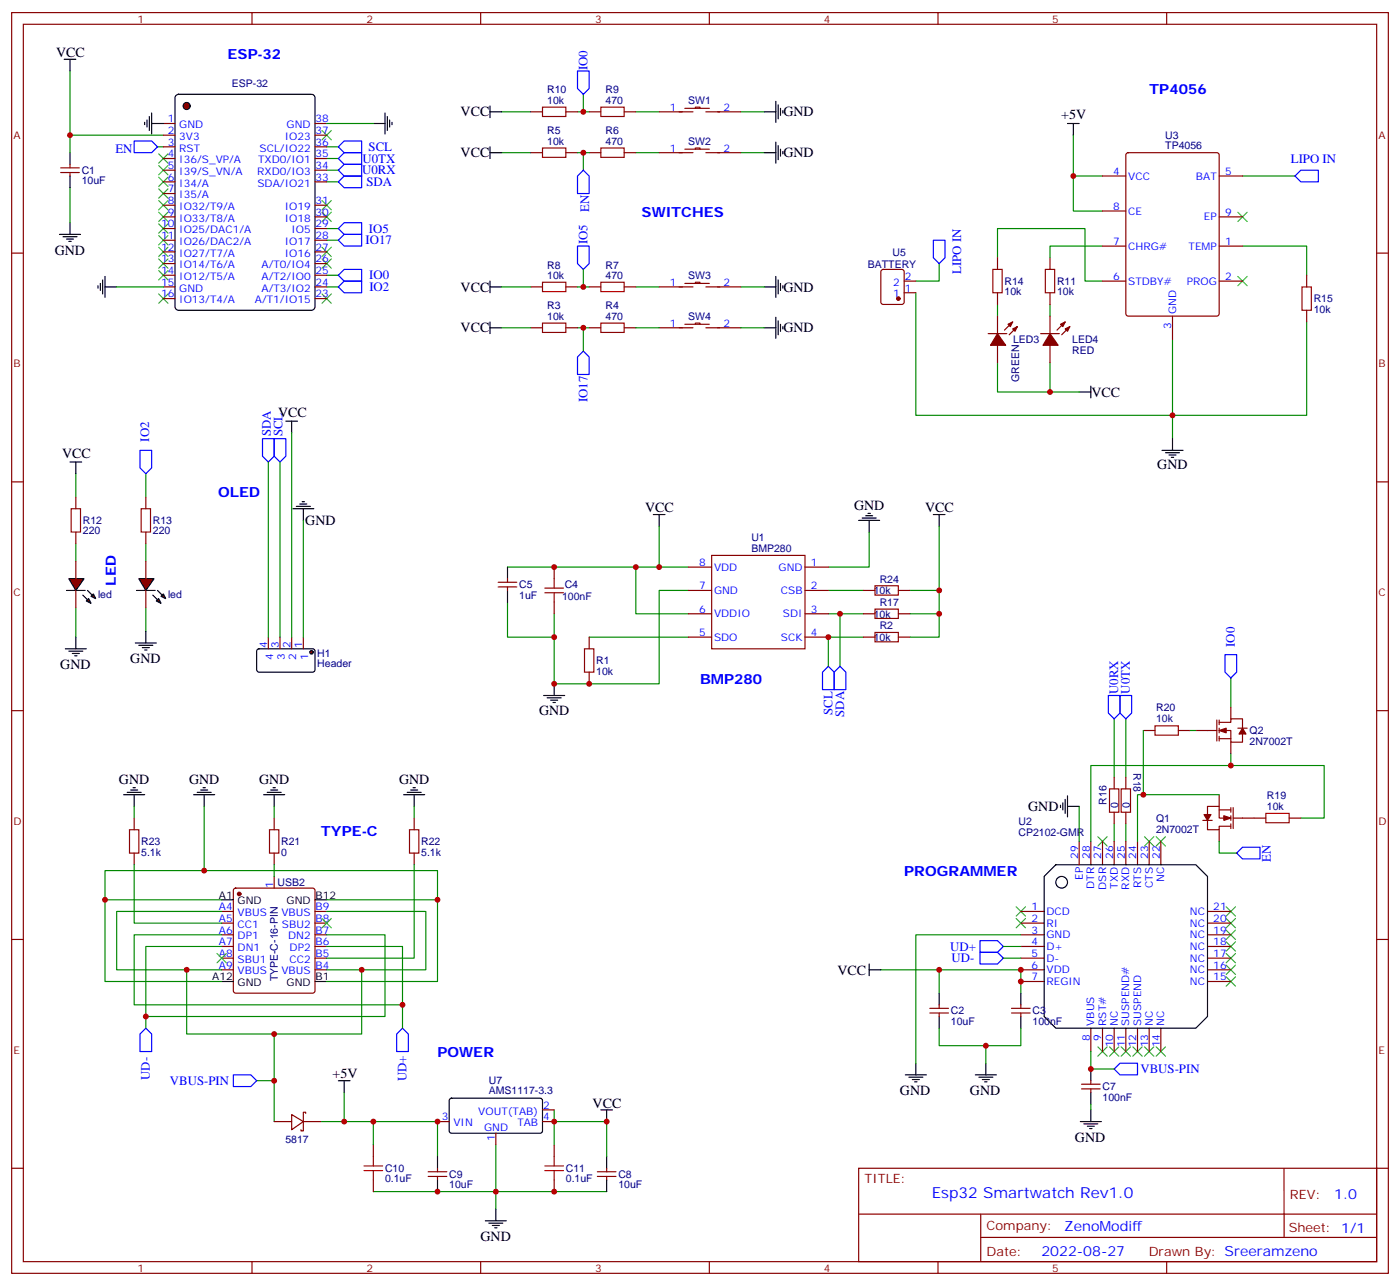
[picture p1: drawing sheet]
<svg xmlns="http://www.w3.org/2000/svg" width="423mm" height="388mm" viewBox="0 0 423 388" stroke-linecap="round" stroke-linejoin="round" font-family="sans-serif">
<g fill="none" stroke="#870000" stroke-width=".35">
<path d="M3.5 3.8h416.3v381h-416.3zM7.1 7.3h409.2v374h-409.2zM76.2 3.8v3.5M145.3 3.8v3.5M214.5 3.8v3.5M283.6 3.8v3.5M352.8 3.8v3.5M18.3 52.1h5.7M18.3 50.7h5.7M21.2 49.7v1M21.2 52.1v1.1M3.5 76.5h3.6"/>
<path d="M416.3 76.5h3.5M3.5 145.6h3.6M416.3 145.6h3.5M3.5 214.8h3.6M416.3 214.8h3.5M3.5 283.9h3.6M416.3 283.9h3.5M3.5 353.1h3.6M259.6 353.1h156.7v28.2h-156.7zM388.3 353.1v20.9M416.3 353.1h3.5M259.7 366.9h156.4"/>
<path d="M296.6 374h119.5M296.6 366.9v14.1M76.2 381.3v3.5M145.3 381.3v3.5M214.5 381.3v3.5M283.6 381.3v3.5M352.8 381.3v3.5"/>
</g>
<g fill="none" stroke="#008700" stroke-width=".35">
<path d="M21.2 21.4v19.5h28.2M21.2 40.9v5.2M21.2 56.7v10.6M47.6 44.4h1.8M98.8 44.4h3.5M98.8 55h3.5M98.8 51.4h3.5M98.8 47.9h3.5M98.8 69.1h3.5M98.8 72.6h3.5M98.8 86.7h3.5M98.8 83.2h3.5"/>
<path d="M22.9 143.2v7M22.9 164.3v5.3M22.9 183.7v8.8"/>
</g>
<g fill="none" stroke="#3c3" stroke-width=".35">
<path d="M97.4 39.4l2.8 2.9M100.2 39.4l-2.8 2.9M48 57.1l2.8 2.8M48 53.6l2.8 2.8M48 50l2.8 2.8M48 46.5l2.8 2.8M50.8 57.1l-2.8 2.8M50.8 53.6l-2.8 2.8M50.8 50l-2.8 2.8M50.8 46.5l-2.8 2.8M48 78.2l2.8 2.9M48 74.7l2.8 2.8"/>
<path d="M48 71.2l2.8 2.8M48 67.7l2.8 2.8M48 64.1l2.8 2.9M48 60.6l2.8 2.8M50.8 78.2l-2.8 2.9M50.8 74.7l-2.8 2.8M50.8 71.2l-2.8 2.8M50.8 67.7l-2.8 2.8M50.8 64.1l-2.8 2.9M50.8 60.6l-2.8 2.8M97.4 78.2l2.8 2.9M97.4 74.7l2.8 2.8"/>
<path d="M97.4 64.1l2.8 2.9M97.4 60.6l2.8 2.8M100.2 78.2l-2.8 2.9M100.2 74.7l-2.8 2.8M100.2 64.1l-2.8 2.9M100.2 60.6l-2.8 2.8M48 88.8l2.8 2.9M48 81.8l2.8 2.8M50.8 88.8l-2.8 2.9M50.8 81.8l-2.8 2.8M97.4 88.8l2.8 2.9M100.2 88.8l-2.8 2.9"/>
</g>
<g fill="none" stroke="#000" stroke-width=".35">
<path d="M21.2 46.1v3.6M21.2 53.2v3.5M18 70.8h6.3M19 71.5h4.3M20.1 72.2h2.1M20.8 73h.7M21.2 67.3v3.5M21.2 139.6h3.5M22.9 139.6v3.6M19.8 196.1h6.3M20.8 196.8h4.2M21.9 197.5h2.1"/>
<path d="M22.6 198.2h.7M22.9 192.5v3.6"/>
</g>
<g fill="#870000" stroke="#000" stroke-width=".35">
<path d="M20.8 174.9h4.6l-2.5 3.5z"/>
<path d="M20.1 178.4h5.7z"/>
<path d="M26.5 178.4l1.4 1.4z"/>
<path d="M25 179.8l1.5 1.5z"/>
<path d="M27.5 180.2l.7-.7 .7 1.4z"/>
<path d="M26.1 181.6l.7-.7 .7 1.4z"/>
</g>
<path d="M22.9 150.2v3.5M22.9 160.8v3.5M22.9 169.6v5.3M22.9 178.4v5.3" fill="none" stroke="#870000" stroke-width=".35"/>
<path d="M21.5 153.7h2.8v7.1h-2.8z" fill="none" stroke="#a10000" stroke-width=".35"/>
<path d="M44.1 143.2v7M44.1 164.3v5.3M44.1 183.7v7.1" fill="none" stroke="#008700" stroke-width=".35"/>
<path d="M42.3 136.1h3.6v5.3l-1.8 1.8-1.8-1.8z" fill="none" stroke="#00f" stroke-width=".35"/>
<path d="M40.9 194.3h6.4M42 195h4.2M43 195.7h2.2M43.7 196.4h.7M44.1 190.8v3.5" fill="none" stroke="#000" stroke-width=".35"/>
<g fill="#870000" stroke="#000" stroke-width=".35">
<path d="M42 174.9h4.6l-2.5 3.5z"/>
<path d="M41.3 178.4h5.6z"/>
<path d="M47.6 178.4l1.4 1.4z"/>
<path d="M46.2 179.8l1.4 1.5z"/>
<path d="M49.4 179.5l.7 1.4-1.4-.7z"/>
<path d="M47.3 181.6l.7-.7 .7 1.4z"/>
</g>
<path d="M44.1 150.2v3.5M44.1 160.8v3.5M44.1 169.6v5.3M44.1 178.4v5.3" fill="none" stroke="#870000" stroke-width=".35"/>
<path d="M42.7 153.7h2.8v7.1h-2.8z" fill="none" stroke="#a10000" stroke-width=".35"/>
<path d="M102.3 83.2l1.8-1.8h5.3v3.5h-5.3z" fill="none" stroke="#00f" stroke-width=".35"/>
<path d="M53.2 28.9l.8-.4h40.2l.8 .4 .2 .7v63.1l-.4 .9-.6 .2h-40.2l-.9-.5-.2-.6v-63.1z" fill="none" stroke="#000" stroke-width=".35"/>
<circle cx="56.4" cy="32" r="1.06" fill="#870000" stroke="#000" stroke-width=".35"/>
<g fill="none" stroke="#870000" stroke-width=".35">
<path d="M49.4 37.3h3.5M95.2 37.3h3.6M160.5 33.8h3.5M171.1 33.8h3.5M178.2 33.8h3.5M188.7 33.8h3.6M199.3 33.8h10.2M207.1 32.7h7.4M210.3 32.7v-.3h1.4v.3M213.4 33.8h10.6M49.4 40.9h3.5M49.4 44.4h3.5"/>
<path d="M49.4 47.9h3.5M49.4 51.4h3.5M49.4 55h3.5M49.4 58.5h3.5M95.2 40.9h3.6M95.2 44.4h3.6M95.2 47.9h3.6M95.2 51.4h3.6M95.2 55h3.6M160.5 46.1h3.5M171.1 46.1h3.5M178.2 46.1h3.5"/>
<path d="M188.7 46.1h3.6M199.3 46.1h10.2M207.1 45.1h7.4M210.3 45.1v-.4h1.4v.4M213.4 46.1h10.6M49.4 62h3.5M49.4 65.5h3.5M49.4 69.1h3.5M49.4 72.6h3.5M49.4 76.1h3.5M49.4 79.7h3.5M95.2 62h3.6"/>
<path d="M95.2 65.5h3.6M95.2 69.1h3.6M95.2 72.6h3.6M95.2 76.1h3.6M95.2 79.7h3.6M49.4 83.2h3.5M49.4 86.7h3.5M49.4 90.2h3.5M95.2 83.2h3.6M95.2 86.7h3.6M95.2 90.2h3.6M160.5 86.7h3.5"/>
<path d="M160.5 99.1h3.5M171.1 86.7h3.5M171.1 99.1h3.5M178.2 86.7h3.5M178.2 99.1h3.5M188.7 86.7h3.6M188.7 99.1h3.6M199.3 86.7h10.2M199.3 99.1h10.2M207.1 85.7h7.4M207.1 98h7.4M210.3 85.7v-.4h1.4v.4"/>
<path d="M210.3 98v-.4h1.4v.4M213.4 86.7h10.6M213.4 99.1h10.6"/>
</g>
<path d="M174.6 21.4h3.6v5.3l-1.8 1.8-1.8-1.8zM40.6 42.6h5.3l1.7 1.8-1.7 1.7h-5.3zM102.3 51.4l1.8-1.7h5.3v3.5h-5.3zM102.3 47.9l1.8-1.8h5.3v3.6h-5.3zM102.3 44.4l1.8-1.8h5.3v3.5h-5.3zM104.1 53.2h5.3v3.5h-5.3l-1.8-1.7zM176.4 51.4l1.8 1.8v5.3h-3.6v-5.3zM102.3 72.6l1.8-1.8h5.3v3.6h-5.3zM104.1 67.3h5.3v3.5h-5.3l-1.8-1.7zM174.6 74.4h3.6v5.3l-1.8 1.7-1.8-1.7zM102.3 86.7l1.8-1.8h5.3v3.6h-5.3zM176.4 106.1l1.8 1.8v5.3h-3.6v-5.3z" fill="none" stroke="#00f" stroke-width=".35"/>
<g fill="none" stroke="#000" stroke-width=".35">
<path d="M19.4 17.9h3.5M21.2 17.9v3.5M43.7 37v.7M44.4 36.3v2.1M45.2 35.2v4.2M45.9 37.3h3.5M45.9 34.1v6.4M112.9 37.3h3.5M116.4 34.1v6.4M117.1 35.2v4.2M117.8 36.3v2.1M118.5 37v.7"/>
<path d="M148.2 32v3.6M148.2 33.8h3.5M231.1 33.8h3.5M234.6 30.6v6.4M235.3 31.7v4.2M236 32.7v2.2M236.7 33.4v.7M148.2 44.4v3.5M148.2 46.1h3.5M231.1 46.1h3.5M234.6 43v6.3M235.3 44v4.3"/>
<path d="M236 45.1v2.1M236.7 45.8v.7M29.6 86.4v.7M30.3 85.7v2.1M31 84.6v4.2M31.7 86.7h3.6M31.7 83.5v6.4M148.2 86.7h3.5M148.2 84.9v3.6M148.2 97.3v3.5M148.2 99.1h3.5M231.1 86.7h3.5"/>
<path d="M231.1 99.1h3.5M234.6 83.5v6.4M234.6 95.9v6.3M235.3 84.6v4.2M235.3 96.9v4.3M236 85.7v2.1M236 98v2.1M236.7 86.4v.7M236.7 98.7v.7M77.8 196.3l.5-.2h16.5l.4 .7v5.9l-.7 .4h-16.5l-.4-.7v-5.6z"/>
</g>
<g fill="none" stroke="#008700" stroke-width=".35">
<path d="M98.8 37.3h14.1M151.7 33.8h8.8M174.6 33.8h3.6M176.4 28.5v5.3M192.3 33.8h7M224 33.8h7.1M151.7 46.1h8.8M174.6 46.1h3.6M176.4 46.1v5.3M192.3 46.1h7M224 46.1h7.1M35.3 86.7h14.1"/>
<path d="M151.7 86.7h8.8M151.7 99.1h8.8M174.6 86.7h3.6M174.6 99.1h3.6M176.4 81.4v5.3M176.4 99.1v7M192.3 86.7h7M192.3 99.1h7M224 86.7h7.1M224 99.1h7.1"/>
</g>
<path d="M164 32.4h7.1v2.8h-7.1zM181.7 32.4h7v2.8h-7zM164 44.7h7.1v2.9h-7.1zM181.7 44.7h7v2.9h-7zM164 85.3h7.1v2.8h-7.1zM164 97.6h7.1v2.9h-7.1zM181.7 85.3h7v2.8h-7zM181.7 97.6h7v2.9h-7z" fill="none" stroke="#a10000" stroke-width=".35"/>
<circle cx="94.2" cy="197.1" r=".53" fill="#870000" stroke="#000" stroke-width=".35"/>
<g fill="none" stroke="#870000" stroke-width=".35">
<path d="M333.4 53.2h7M340.7 46.3l.4-.2h26.8l.7 .5 .1 48.2-.5 .7h-27.1l-.6-.4-.1-48.3zM368.7 53.2h7M301.6 77.9v3.5M317.5 77.9v3.5M333.4 74.4h7M333.4 63.8h7M368.7 74.4h7M368.7 65.5h7M266.6 81.6l.5-.2h5.6l.6 .5 .1 9.4-.5 .6-5.8 .1-.7-.5-.1-9.4zM273.4 88.5h3.5M273.4 84.9h3.5"/>
<path d="M301.6 88.5v3.5M301.6 95.5v5.3M306.2 97.3l-2.5 2.5M307.6 98.7l-2.4 2.5M317.5 88.5v3.5M317.5 95.5v5.3M322.1 97.3l-2.5 2.5M323.5 98.7l-2.5 2.5M333.4 84.9h7M354.5 95.5v7.1M368.7 84.9h7M395.1 83.2v3.5"/>
<path d="M395.1 93.8v3.5M298.8 100.8h5.6M301.6 104.4v5.2M314.7 100.8h5.6M317.5 104.4v5.2M150.6 177.4h5.7M150.6 176h5.7M153.5 174.9v1.1M153.5 177.4v1M167.6 171.4v3.5M208.1 178.4h7.1M208.1 171.4h7.1"/>
<path d="M215.2 167.9h28.2v28.2h-28.2zM243.4 178.4h7.1M243.4 171.4h7.1M261.1 178.4h3.5M271.6 178.4h3.6M81.1 192.5v3.6M84.7 192.5v3.6M88.2 192.5v3.6M91.7 192.5v3.6M167.6 182v3.5M178.2 192.5v3.6M208.1 192.5h7.1"/>
<path d="M208.1 185.5h7.1M243.4 192.5h7.1M243.4 185.5h7.1M261.1 192.5h3.5M261.1 185.5h3.5M271.6 192.5h3.6M271.6 185.5h3.6M178.2 203.1v3.6M367.9 217.6v6.3M368.7 218.3h3.5v-1.1h3.5v2.9M368.7 217.6v1.4M372.2 213.7v3.5"/>
<path d="M336.9 234.9v3.5M340.4 234.9v3.5M345.7 220.8h3.5M356.3 220.8h3.5M361.6 220.8h6.3M368.7 220.8h3.5v3.5h3.5v-2.5M368.7 220.1v1.4M368.7 222.5v1.4M368.7 223.2h3.5M372.2 224.3v3.5M374.3 220.1h2.8M40.6 247.2v3.6"/>
<path d="M40.6 257.8v3.5M82.9 247.2v3.6M82.9 257.8v3.5M125.2 247.2v3.6M125.2 257.8v3.5M326.3 254.3v7M329.8 254.3v7M333.4 254.3v7M336.9 245.5v3.5M336.9 254.3v7M340.4 245.5v3.5M340.4 254.3v7"/>
<path d="M344 254.3v7M347.5 254.3v7M351 254.3v7M363.7 247.9h2.8M365.1 246.2v-2.5h3.6v3.5h3.5M365.1 247.9v2.9h3.6v-1.1h3.5M368.7 240.2v3.5M368.7 250.8v3.5M368.7 244.8h3.5M372.2 244.1v1.4M372.2 246.5v1.4M372.2 249v1.4"/>
<path d="M372.9 247.2h9.9M372.9 244.1v6.3M389.8 247.2h3.5M67 275.4h3.6M67 279h3.6M70.8 268.6l.5-.2h23.2l.5 .2 .2 .5v30.3l-.2 .5-.5 .2h-23.2l-.5-.2-.2-.5v-30.3zM82.9 264.9v3.5M95.2 275.4h3.6M95.2 279h3.6M308.7 275.4h7M308.7 279h7M365.1 275.4h7.1"/>
<path d="M365.1 279h7.1M67 282.5h3.6M67 286h3.6M67 289.6h3.6M67 293.1h3.6M95.2 282.5h3.6M95.2 286h3.6M95.2 289.6h3.6M95.2 293.1h3.6M308.7 282.5h7M308.7 286h7M308.7 289.6h7"/>
<path d="M308.7 293.1h7M308.7 296.6h7M365.1 282.5h7.1M365.1 286h7.1M365.1 289.6h7.1M365.1 293.1h7.1M365.1 296.6h7.1M281.2 304.7h5.6M281.2 306.1h5.6M284 303.7v1M284 306.1v1.1M305.9 304.7h5.6"/>
<path d="M305.9 306.1h5.6M308.7 303.7v1M308.7 306.1v1.1M329.8 310.7v7.1M333.4 310.7v7.1M336.9 310.7v7.1M340.4 310.7v7.1M344 310.7v7.1M347.5 310.7v7.1M351 310.7v7.1M82.9 338.9h5.3M88.2 336.8l3.5 2.1-3.5 2.5z"/>
<path d="M91.7 338.9v2.9h-.7v-.4M91.7 338.9h5.3M92.4 336.5v-.4h-.7v2.8M132.3 338.9h3.5M164 338.9h3.6M164 335.4h3.6M327 327.7h5.7M327 329.1h5.7M329.8 326.6v1.1M329.8 329.1v1M112.9 346v3.5M112.9 356.6v3.5"/>
<path d="M129.5 355.5h5.6M129.5 354.1h5.6M132.3 353.1v1M132.3 355.5v1.1M149.9 342.5v3.5M167.6 346v3.5M167.6 356.6v3.5M180.6 355.5h5.7M180.6 354.1h5.7M183.4 353.1v1M183.4 355.5v1.1"/>
</g>
<g fill="none" stroke="#000" stroke-width=".35">
<path d="M322.8 37.3h3.5M324.6 37.3v3.6M326.3 118.5h3.5M329.8 116.7v3.5M86.4 127.3h3.6M88.2 127.3v3.5M351.4 136.1h6.3M352.4 136.8h4.3M353.5 137.5h2.1M354.2 138.2h.7M354.5 132.6v3.5M88.5 153.7h6.4"/>
<path d="M89.6 153h4.2M90.7 152.3h2.1M91.4 151.6h.7M91.7 153.7v3.6M197.6 155.5h3.5M199.3 155.5v3.5M259.6 157.3h6.4M260.7 156.6h4.2M261.8 155.9h2.1M262.5 155.2h.7M262.8 157.3v3.5M282.2 155.5h3.6"/>
<path d="M284 155.5v3.5M153.5 171.4v3.5M153.5 178.4v3.6M164.4 210.2h6.3M165.5 210.9h4.2M166.5 211.6h2.1M167.2 212.3h.7M167.6 206.7v3.5M38.5 239.5h4.2M39.5 238.8h2.1M40.2 238.1h.7M59.6 239.5h4.3"/>
<path d="M60.7 238.8h2.1M61.4 238.1h.7M80.8 239.5h4.2M81.8 238.8h2.2M82.5 238.1h.8M123.1 239.5h4.3M124.2 238.8h2.1M124.9 238.1h.7M37.4 240.2h6.3M40.6 240.2v3.5M58.6 240.2h6.3M61.7 240.2v3.5"/>
<path d="M79.7 240.2h6.4M82.9 240.2v3.5M122.1 240.2h6.3M125.2 240.2v3.5M320.7 243.3v.8M321.4 242.6v2.2M322.1 241.6v4.2M322.8 243.7h3.5M322.8 240.5v6.4M67 271.9h3.6M95.2 271.9h3.6M319.3 261.3h42.3l3.5 3.6v42.3l-3.5 3.5h-42.3l-3.6-3.5v-42.3z"/>
<path d="M67 296.6h3.6M95.2 296.6h3.6M262.8 293.1h3.5M262.8 291.3v3.6M284 300.1v3.6M284 307.2v3.5M308.7 300.1v3.6M308.7 307.2v3.5M102.3 326.6h3.5M104.1 326.6v3.5M136.1 332.1l.4-.2h27.1l.4 .7v9.4l-.7 .5-27-.1-.5-.6v-9.2zM181.7 335.4h3.5"/>
<path d="M183.4 335.4v3.5M273.8 324.8h6.3M274.8 325.5h4.2M275.9 326.2h2.1M276.6 327h.7M276.9 321.3v3.5M294.9 324.8h6.4M296 325.5h4.2M297 326.2h2.2M297.7 327h.7M298.1 321.3v3.5M326.7 338.9h6.3"/>
<path d="M327.7 339.7h4.3M329.8 323.1v3.5M329.8 330.1v3.6M329.8 335.4v3.5M132.3 349.5v3.6M132.3 356.6v3.5M183.4 349.5v3.6M183.4 356.6v3.5M328.8 340.4h2.1M329.5 341.1h.7M146.8 368.9h6.3M147.8 369.6h4.2"/>
<path d="M148.9 370.3h2.1M149.6 371.1h.7M149.9 365.4v3.5"/>
<circle cx="321" cy="266.6" r="1.76"/>
</g>
<g fill="none" stroke="#008700" stroke-width=".35">
<path d="M324.6 40.9v12.3M333.4 53.2h-8.8v10.6h8.8M375.7 53.2h15.9M284 79.7v5.2h-7.1M301.6 77.9v-8.8h26.5v15.8h5.3M333.4 74.4h-15.9v3.5M375.7 74.4h19.4v8.8M276.9 88.5v37h77.6v-22.9M301.6 92v3.5M317.5 92v3.5M395.1 97.3v28.2h-40.6v7.1M301.6 109.6v8.9h15.9v-8.9"/>
<path d="M317.5 118.5h8.8M81.1 139.6v52.9M84.7 139.6v52.9M88.2 130.8v61.7M91.7 157.3v35.2M199.3 159v12.4M284 159v19.4M153.5 171.4h54.6M192.3 171.4v14.1h15.8M208.1 178.4h-8.8v28.3h-31.7v-14.2M250.5 178.4h10.6M262.8 160.8v10.6h-12.3"/>
<path d="M275.2 178.4h8.8v14.1h-8.8M153.5 182v10.5h14.1v-7M178.2 192.5h29.9M250.5 185.5h10.6M254 185.5v15.9M261.1 192.5h-10.6v8.9M275.2 185.5h8.8M336.9 217.2v17.7M340.4 217.2v17.7M372.2 204.9v8.8M345.7 220.8v19.4M359.8 220.8h1.8"/>
<path d="M372.2 227.8v3.6h-42.4v22.9M372.2 231.4h28.2v15.8h-7.1M40.6 243.7v3.5M61.7 243.7v19.4M82.9 243.7v3.5M125.2 243.7v3.5M326.3 243.7v10.6M336.9 249v5.3M340.4 249v5.3M368.7 240.2h-24.7v14.1M368.7 254.3v3.5h5.2M31.7 271.9v-8.8h100.6v8.8"/>
<path d="M40.6 261.3v17.7h26.4M67 271.9h-35.3v24.7h35.3M67 275.4h-31.7v17.7h31.7M82.9 261.3v3.6M98.8 271.9h33.5v24.7h-33.5M98.8 275.4h30v17.7h-30M125.2 261.3v28.3h-26.4M56.4 293.1v19.4h53v-19.4M67 282.5h-26.4v21.2h81.1v-17.7h-22.9M98.8 282.5h17.6v24.7h-72.3v-21.2h22.9M266.3 293.1h17.7M303.4 286h5.3"/>
<path d="M303.4 289.6h5.3M308.7 282.5h-31.8v38.8M44.1 307.2v3.5M82.9 312.5v26.4M121.7 303.7v7M284 300.1v-7h24.7v7M284 310.7v5.3h24.7v-5.3M298.1 316v5.3M329.8 317.8v5.3h7.1M77.6 326.6h5.3M97 338.9h15.9M104.1 330.1v8.8"/>
<path d="M167.6 335.4v3.5h15.8v10.6M167.6 338.9v7.1M329.8 333.7v1.7M112.9 346v-7.1h19.4v10.6M149.9 346v19.4M112.9 360.1h70.5"/>
</g>
<g fill="none" stroke="#00f" stroke-width=".35">
<path d="M393.3 51.4h5.3v3.6h-5.3l-1.7-1.8zM282.2 72.6h3.6v5.3l-1.8 1.8-1.8-1.8zM79.4 132.6h3.5v5.3l-1.8 1.7-1.7-1.7zM82.9 132.6h3.5v5.3l-1.7 1.7-1.8-1.7zM370.4 197.8h3.5v5.3l-1.7 1.8-1.8-1.8zM250.5 201.4l1.7 1.7v5.3h-3.5v-5.3zM254 201.4l1.8 1.7v5.3h-3.6v-5.3zM335.1 210.2h3.6v5.3l-1.8 1.7-1.8-1.7zM338.7 210.2h3.5v5.3l-1.8 1.7-1.7-1.7zM375.7 256h5.3v3.6h-5.3l-1.8-1.8zM296.3 284.3h5.3l1.8 1.7-1.8 1.8h-5.3zM296.3 287.8h5.3l1.8 1.8-1.8 1.7h-5.3z"/>
<path d="M42.3 312.5l1.8-1.8 1.8 1.8v5.3h-3.6zM121.7 310.7l1.8 1.8v5.3h-3.6v-5.3zM70.6 324.8h5.2l1.8 1.8-1.8 1.8h-5.2zM338.7 321.3h5.3v3.5h-5.3l-1.8-1.7z"/>
</g>
<g fill="none" stroke="#3c3" stroke-width=".35">
<path d="M374.3 64.1l2.8 2.9M377.1 64.1l-2.8 2.9M374.3 83.5l2.8 2.9M377.1 83.5l-2.8 2.9M332 252.9l2.8 2.8M334.8 252.9l-2.8 2.8M346.1 252.9l2.8 2.8M348.9 252.9l-2.8 2.8M349.6 252.9l2.8 2.8M352.4 252.9l-2.8 2.8M97.4 277.6l2.8 2.8M100.2 277.6l-2.8 2.8"/>
<path d="M307.3 274l2.8 2.9M307.3 277.6l2.8 2.8M310.1 277.6l-2.8 2.8M310.1 274l-2.8 2.9M370.8 277.6l2.8 2.8M370.8 274l2.8 2.9M373.6 277.6l-2.8 2.8M373.6 274l-2.8 2.9M65.6 288.1l2.8 2.9M68.4 288.1l-2.8 2.9M370.8 295.2l2.8 2.8M370.8 291.7l2.8 2.8"/>
<path d="M370.8 288.1l2.8 2.9M370.8 284.6l2.8 2.8M370.8 281.1l2.8 2.8M373.6 295.2l-2.8 2.8M373.6 291.7l-2.8 2.8M373.6 288.1l-2.8 2.9M373.6 284.6l-2.8 2.8M373.6 281.1l-2.8 2.8M332 316.4l2.8 2.8M334.8 316.4l-2.8 2.8M335.5 316.4l2.8 2.8M338.3 316.4l-2.8 2.8"/>
<path d="M339 316.4l2.8 2.8M341.8 316.4l-2.8 2.8M342.5 316.4l2.9 2.8M345.4 316.4l-2.9 2.8M346.1 316.4l2.8 2.8M348.9 316.4l-2.8 2.8M349.6 316.4l2.8 2.8M352.4 316.4l-2.8 2.8"/>
</g>
<g fill="none" stroke="#a10000" stroke-width=".35">
<path d="M300.2 81.4h2.8v7.1h-2.8zM316.1 81.4h2.8v7.1h-2.8zM393.7 86.7h2.8v7.1h-2.8zM164.7 179.1h5.7M164.7 177.7h5.7M167.6 174.9v2.8M167.6 179.1v2.9M264.6 177h7v2.8h-7zM176.7 196.1h2.9v7h-2.9zM264.6 191.1h7v2.9h-7zM264.6 184.1h7v2.8h-7zM349.2 219.4h7.1v2.8h-7.1z"/>
<path d="M335.5 238.4h2.8v7.1h-2.8zM339 238.4h2.8v7.1h-2.8zM39.2 250.8h2.8v7h-2.8zM81.5 250.8h2.8v7h-2.8zM123.8 250.8h2.8v7h-2.8zM382.8 245.8h7v2.8h-7zM110.1 353.8h5.6M110.1 352.4h5.6M112.9 349.5v2.9M112.9 353.8v2.8M164.7 353.8h5.7M164.7 352.4h5.7"/>
<path d="M167.6 349.5v2.9M167.6 353.8v2.8"/>
</g>
<g fill="#870000" stroke="#870000" stroke-width=".35">
<path d="M301.6 100.8l2.5 3.6h-4.6z"/>
<path d="M306.2 99.4l1.4-.7-.7 1.4z"/>
<path d="M304.8 98l1.4-.7-.7 1.4z"/>
<path d="M317.5 100.8l2.5 3.6h-4.6z"/>
<path d="M322.1 99.4l1.4-.7-.7 1.4z"/>
<path d="M320.7 98l1.4-.7-.7 1.4z"/>
<path d="M375.7 220.1l1.1 1.7h-2.2z"/>
<path d="M368.7 220.8l2.1-.7v1.4z"/>
<path d="M364.1 246.2h2.1l-1.1 1.7z"/>
<path d="M370.1 246.5l2.1 .7-2.1 .7z"/>
<circle cx="271.6" cy="90.2" r=".53"/>
<circle cx="72.3" cy="270.2" r=".53"/>
</g>
<g fill="#c00">
<circle cx="21.2" cy="40.9" r=".88"/>
<circle cx="176.4" cy="86.7" r=".88"/>
<circle cx="176.4" cy="99.1" r=".88"/>
<circle cx="176.4" cy="46.1" r=".88"/>
<circle cx="176.4" cy="33.8" r=".88"/>
<circle cx="354.5" cy="125.5" r=".88"/>
<circle cx="324.6" cy="53.2" r=".88"/>
<circle cx="317.5" cy="118.5" r=".88"/>
<circle cx="284" cy="293.1" r=".88"/>
<circle cx="308.7" cy="296.6" r=".88"/>
<circle cx="308.7" cy="293.1" r=".88"/>
<circle cx="345.7" cy="240.2" r=".88"/>
<circle cx="372.2" cy="231.4" r=".88"/>
<circle cx="298.1" cy="316" r=".88"/>
<circle cx="329.8" cy="323.1" r=".88"/>
<circle cx="82.9" cy="326.6" r=".88"/>
<circle cx="82.9" cy="312.5" r=".88"/>
<circle cx="104.1" cy="338.9" r=".88"/>
<circle cx="112.9" cy="338.9" r=".88"/>
<circle cx="149.9" cy="360.1" r=".88"/>
<circle cx="132.3" cy="360.1" r=".88"/>
<circle cx="167.6" cy="360.1" r=".88"/>
<circle cx="132.3" cy="338.9" r=".88"/>
<circle cx="183.4" cy="338.9" r=".88"/>
<circle cx="167.6" cy="338.9" r=".88"/>
<circle cx="121.7" cy="303.7" r=".88"/>
<circle cx="44.1" cy="307.2" r=".88"/>
<circle cx="109.4" cy="293.1" r=".88"/>
<circle cx="56.4" cy="293.1" r=".88"/>
<circle cx="132.3" cy="271.9" r=".88"/>
<circle cx="31.8" cy="271.9" r=".88"/>
<circle cx="61.7" cy="263.1" r=".88"/>
<circle cx="167.6" cy="192.5" r=".88"/>
<circle cx="199.3" cy="171.4" r=".88"/>
<circle cx="284" cy="178.4" r=".88"/>
<circle cx="254" cy="185.5" r=".88"/>
<circle cx="250.5" cy="192.5" r=".88"/>
<circle cx="178.2" cy="206.7" r=".88"/>
<circle cx="167.6" cy="206.7" r=".88"/>
<circle cx="192.3" cy="171.4" r=".88"/>
<circle cx="167.6" cy="171.4" r=".88"/>
<circle cx="284" cy="185.5" r=".88"/>
</g>
<text font-size="4.6" fill="#00f" x="281.7" y="362.1">Esp32 Smartwatch Rev1.0</text>
<g font-size="4.2">
<text x="16.9" y="17.2">VCC</text>
<text x="139.3" y="35.2">VCC</text>
<text x="236.9" y="35.2">GND</text>
<text x="320.9" y="36.1">+5V</text>
<text x="139.3" y="47.6">VCC</text>
<text x="236.9" y="47.6">GND</text>
<text x="16.5" y="76.9">GND</text>
<text x="139.3" y="88.1">VCC</text>
<text x="236.9" y="88.1">GND</text>
<text x="139.3" y="100.5">VCC</text>
<text x="236.9" y="100.5">GND</text>
<text x="330" y="119.9">VCC</text>
<text x="84.1" y="126.2">VCC</text>
<text x="18.8" y="138.5">VCC</text>
<text x="350" y="141.7">GND</text>
<text x="195.1" y="154.8">VCC</text>
<text x="258.2" y="154.1">GND</text>
<text x="279.8" y="154.8">VCC</text>
<text x="92.3" y="158.7">GND</text>
<text x="18.2" y="202.1">GND</text>
<text x="39.4" y="200.4">GND</text>
<text x="163" y="216.2">GND</text>
<text x="36" y="237">GND</text>
<text x="57.1" y="237">GND</text>
<text x="78.3" y="237">GND</text>
<text x="120.6" y="237">GND</text>
<text x="310.9" y="245.2">GND</text>
<text x="253.2" y="294.5">VCC</text>
<text x="100.5" y="325.9">+5V</text>
<text x="179.2" y="334.7">VCC</text>
<text x="272.1" y="331.1">GND</text>
<text x="293.3" y="331.1">GND</text>
<text x="325" y="345.2">GND</text>
<text x="145.3" y="375">GND</text>
</g>
<g font-size="4.2" fill="#00f">
<text x="68.8" y="17.9">ESP-32</text>
<text x="347.5" y="28.5">TP4056</text>
<text x="194" y="65.5">SWITCHES</text>
<text x="66" y="150.1">OLED</text>
<text x="35" y="177" transform="rotate(-90 35 177)">LED</text>
<text x="211.7" y="206.7">BMP280</text>
<text x="97" y="252.5">TYPE-C</text>
<text x="273.4" y="264.9">PROGRAMMER</text>
<text x="132.3" y="319.5">POWER</text>
<text x="403.4" y="362.3">1.0</text>
<text x="321.8" y="371.9">ZenoModiff</text>
<text x="314.9" y="379.7">2022-08-27</text>
</g>
<g font-size="3.9" fill="#00f">
<text x="177.7" y="21.3" transform="rotate(-90 177.7 21.3)">IO0</text>
<text x="34.9" y="46.1">EN</text>
<text x="111.5" y="45.6">SCL</text>
<text x="109.5" y="52.7">U0RX</text>
<text x="109.6" y="49.2">U0TX</text>
<text x="390.3" y="49.2">LIPO IN</text>
<text x="110.8" y="56.2">SDA</text>
<text x="178.2" y="64" transform="rotate(-90 178.2 64)">EN</text>
<text x="111.6" y="70.3">IO5</text>
<text x="110.6" y="73.9">IO17</text>
<text x="177.6" y="73.8" transform="rotate(-90 177.6 73.8)">IO5</text>
<text x="290.7" y="82.8" transform="rotate(-90 290.7 82.8)">LIPO IN</text>
<text x="111.7" y="84.4">IO0</text>
<text x="111.7" y="88">IO2</text>
<text x="177.7" y="121.6" transform="rotate(-90 177.7 121.6)">IO17</text>
<text x="81.9" y="131.9" transform="rotate(-90 81.9 131.9)">SDA</text>
<text x="85.4" y="131.9" transform="rotate(-90 85.4 131.9)">SCL</text>
<text x="45.1" y="133.5" transform="rotate(-90 45.1 133.5)">IO2</text>
<text x="373.4" y="195.5" transform="rotate(-90 373.4 195.5)">IO0</text>
<text x="338.2" y="209.7" transform="rotate(-90 338.2 209.7)">U0RX</text>
<text x="341.7" y="209.6" transform="rotate(-90 341.7 209.6)">U0TX</text>
<text x="251.7" y="216" transform="rotate(-90 251.7 216)">SCL</text>
<text x="255.3" y="216.7" transform="rotate(-90 255.3 216.7)">SDA</text>
<text x="384.3" y="260.4" transform="rotate(-90 384.3 260.4)">EN</text>
<text x="287.3" y="287.3">UD+</text>
<text x="287.8" y="290.8">UD-</text>
<text x="45.3" y="326.3" transform="rotate(-90 45.3 326.3)">UD-</text>
<text x="51.4" y="327.9">VBUS-PIN</text>
<text x="122.9" y="326.8" transform="rotate(-90 122.9 326.8)">UD+</text>
<text x="344.9" y="324.4">VBUS-PIN</text>
</g>
<g font-size="3.9" fill="#800">
<text x="261.4" y="357.6">TITLE:</text>
<text x="390" y="362.3">REV:</text>
<text x="298.3" y="371.8">Company:</text>
<text x="389.7" y="372.5">Sheet: 1/1</text>
<text x="298.3" y="379.5">Date:</text>
<text x="347.4" y="379.6">Drawn By: Sreeramzeno</text>
</g>
<g font-size="3.2" fill="#800">
<text x="41.6" y="6.8">1</text>
<text x="110.8" y="6.8">2</text>
<text x="179.9" y="6.8">3</text>
<text x="249.1" y="6.8">4</text>
<text x="318.2" y="6.8">5</text>
<text x="4.1" y="41.9">A</text>
<text x="416.8" y="41.9">A</text>
<text x="4.1" y="111.1">B</text>
<text x="416.8" y="111.1">B</text>
<text x="4.1" y="180.2">C</text>
<text x="416.8" y="180.2">C</text>
<text x="4.1" y="249.3">D</text>
<text x="416.8" y="249.3">D</text>
<text x="4.1" y="318.5">E</text>
<text x="416.8" y="318.5">E</text>
<text x="41.6" y="384.3">1</text>
<text x="110.8" y="384.3">2</text>
<text x="179.9" y="384.3">3</text>
<text x="249.1" y="384.3">4</text>
<text x="318.2" y="384.3">5</text>
</g>
<g font-size="3.2" fill="#000080">
<text x="70.1" y="26.3">ESP-32</text>
<text x="165.5" y="28.2">R10</text>
<text x="183.1" y="28.2">R9</text>
<text x="165.5" y="31.3">10k</text>
<text x="183.1" y="31.3">470</text>
<text x="208.1" y="31.3">SW1</text>
<text x="165.5" y="40.6">R5</text>
<text x="183.1" y="40.6">R6</text>
<text x="165.5" y="43.7">10k</text>
<text x="183.1" y="43.7">470</text>
<text x="208.1" y="43.7">SW2</text>
<text x="352.4" y="45.1">TP4056</text>
<text x="352.4" y="42.1">U3</text>
<text x="24.7" y="52.5">C1</text>
<text x="24.7" y="55.7">10uF</text>
<text x="269.9" y="77.3">U5</text>
<text x="165.5" y="81.1">R8</text>
<text x="183.1" y="81.1">R7</text>
<text x="262.4" y="80.9">BATTERY</text>
<text x="165.5" y="84.2">10k</text>
<text x="183.1" y="84.2">470</text>
<text x="208.1" y="84.2">SW3</text>
<text x="303.7" y="89.2">10k</text>
<text x="303.7" y="86.1">R14</text>
<text x="319.6" y="89.2">10k</text>
<text x="319.6" y="86.1">R11</text>
<text x="165.5" y="93.5">R3</text>
<text x="183.1" y="93.5">R4</text>
<text x="397.2" y="94.5">10k</text>
<text x="397.2" y="91.4">R15</text>
<text x="165.5" y="96.6">10k</text>
<text x="183.1" y="96.6">470</text>
<text x="208.1" y="96.6">SW4</text>
<text x="306.3" y="103.8">LED3</text>
<text x="324.2" y="106.9">RED</text>
<text x="324.2" y="103.8">LED4</text>
<text x="308.1" y="115.5" transform="rotate(-90 308.1 115.5)">GREEN</text>
<text x="25" y="161.4">220</text>
<text x="25" y="158.4">R12</text>
<text x="46.2" y="161.4">220</text>
<text x="46.2" y="158.4">R13</text>
<text x="227.2" y="166.8">BMP280</text>
<text x="227.2" y="163.6">U1</text>
<text x="157" y="177.8">C5</text>
<text x="170.8" y="177.8">C4</text>
<text x="264.2" y="179.6">10k</text>
<text x="266" y="176.1">R24</text>
<text x="29.6" y="180.8">led</text>
<text x="50.8" y="180.8">led</text>
<text x="157" y="181">1uF</text>
<text x="170" y="181.3">100nF</text>
<text x="266" y="183.1">R17</text>
<text x="264.2" y="186.6">10k</text>
<text x="266" y="190.2">R2</text>
<text x="264.2" y="193.7">10k</text>
<text x="96" y="201.6">Header</text>
<text x="96" y="198.7">H1</text>
<text x="180.3" y="203.9">10k</text>
<text x="180.3" y="200.7">R1</text>
<text x="349.6" y="215">R20</text>
<text x="349.6" y="218.3">10k</text>
<text x="377.8" y="221.9">Q2</text>
<text x="377.8" y="225.2">2N7002T</text>
<text x="342.8" y="233.6" transform="rotate(90 342.8 233.6)">R18</text>
<text x="334.5" y="243.2" transform="rotate(-90 334.5 243.2)">R16</text>
<text x="338.1" y="244.1" transform="rotate(-90 338.1 244.1)">0</text>
<text x="341.6" y="244.1" transform="rotate(-90 341.6 244.1)">0</text>
<text x="383.1" y="244.8">10k</text>
<text x="383.1" y="241.4">R19</text>
<text x="308" y="249.2">U2</text>
<text x="349.6" y="251.7">2N7002T</text>
<text x="349.6" y="248.3">Q1</text>
<text x="42.7" y="255.4">R23</text>
<text x="85" y="255.4">R21</text>
<text x="127.4" y="255.4">R22</text>
<text x="308" y="252.5">CP2102-GMR</text>
<text x="42.7" y="258.6">5.1k</text>
<text x="85" y="258.5">0</text>
<text x="127.4" y="258.6">5.1k</text>
<text x="83.9" y="267.7">USB2</text>
<text x="84" y="296.6" transform="rotate(-90 84 296.6)">TYPE-C-16-PIN</text>
<text x="287.5" y="309.9">10uF</text>
<text x="287.5" y="306.5">C2</text>
<text x="312.2" y="309.9">100nF</text>
<text x="312.2" y="306.5">C3</text>
<text x="147.8" y="327.5">U7</text>
<text x="333.4" y="329.5">C7</text>
<text x="147.8" y="330.7">AMS1117-3.3</text>
<text x="333.4" y="332.8">100nF</text>
<text x="86.3" y="345.4">5817</text>
<text x="116.4" y="357.3">0.1uF</text>
<text x="116.4" y="354.2">C10</text>
<text x="135.8" y="359.1">10uF</text>
<text x="135.8" y="355.9">C9</text>
<text x="171.1" y="357.3">0.1uF</text>
<text x="171.1" y="354.2">C11</text>
<text x="187" y="359.1">10uF</text>
<text x="187" y="355.9">C8</text>
</g>
<g font-size="3.2" fill="#00f">
<text x="202.6" y="33.4">1</text>
<text x="218.7" y="33.4">2</text>
<text x="50.7" y="37">1</text>
<text x="50.7" y="40.5">2</text>
<text x="54.2" y="38.7">GND</text>
<text x="86.7" y="38.7">GND</text>
<text x="95.4" y="40.5">37</text>
<text x="95.4" y="37">38</text>
<text x="50.7" y="44">3</text>
<text x="50.7" y="47.6">4</text>
<text x="54.2" y="42.3">3V3</text>
<text x="54.2" y="45.8">RST</text>
<text x="78.5" y="45.8">SCL/IO22</text>
<text x="86.1" y="42.3">IO23</text>
<text x="95.4" y="47.6">35</text>
<text x="95.4" y="44">36</text>
<text x="202.6" y="45.8">1</text>
<text x="218.7" y="45.8">2</text>
<text x="50.7" y="51.1">5</text>
<text x="54.2" y="49.3">I36/S_VP/A</text>
<text x="54.2" y="52.8">I39/S_VN/A</text>
<text x="77.8" y="52.8">RXD0/IO3</text>
<text x="78.1" y="49.3">TXD0/IO1</text>
<text x="95.4" y="51.1">34</text>
<text x="336.6" y="52.8">4</text>
<text x="370.4" y="52.8">5</text>
<text x="50.7" y="54.6">6</text>
<text x="50.7" y="58.1">7</text>
<text x="54.2" y="56.4">I34/A</text>
<text x="54.2" y="59.9">I35/A</text>
<text x="77.9" y="56.4">SDA/IO21</text>
<text x="95.4" y="54.6">33</text>
<text x="341.1" y="54.3">VCC</text>
<text x="361.6" y="54.3">BAT</text>
<text x="50.7" y="61.7">8</text>
<text x="50.7" y="65.2">9</text>
<text x="54.2" y="63.4">IO32/T9/A</text>
<text x="86.1" y="63.4">IO19</text>
<text x="95.4" y="65.2">30</text>
<text x="95.4" y="61.7">31</text>
<text x="336.6" y="63.4">8</text>
<text x="341.1" y="64.8">CE</text>
<text x="370.4" y="65.2">9</text>
<text x="48.7" y="68.7">10</text>
<text x="54.2" y="67">IO33/T8/A</text>
<text x="54.2" y="70.5">IO25/DAC1/A</text>
<text x="86.1" y="67">IO18</text>
<text x="88.1" y="70.5">IO5</text>
<text x="95.4" y="68.7">29</text>
<text x="364" y="66.6">EP</text>
<text x="48.7" y="72.2">11</text>
<text x="48.7" y="75.8">12</text>
<text x="54.2" y="74">IO26/DAC2/A</text>
<text x="54.2" y="77.5">IO27/T7/A</text>
<text x="86.1" y="77.5">IO16</text>
<text x="86.1" y="74">IO17</text>
<text x="95.4" y="75.8">27</text>
<text x="95.4" y="72.2">28</text>
<text x="336.6" y="74">7</text>
<text x="341.1" y="75.4">CHRG#</text>
<text x="359.4" y="75.4">TEMP</text>
<text x="370.4" y="74">1</text>
<text x="48.7" y="79.3">13</text>
<text x="48.7" y="82.8">14</text>
<text x="54.2" y="81.1">IO14/T6/A</text>
<text x="79.1" y="81.1">A/T0/IO4</text>
<text x="95.4" y="82.8">25</text>
<text x="95.4" y="79.3">26</text>
<text x="48.7" y="86.4">15</text>
<text x="48.7" y="89.9">16</text>
<text x="54.2" y="84.6">IO12/T5/A</text>
<text x="54.2" y="88.1">GND</text>
<text x="79.1" y="88.1">A/T3/IO2</text>
<text x="79.1" y="84.6">A/T2/IO0</text>
<text x="95.4" y="89.9">23</text>
<text x="95.4" y="86.4">24</text>
<text x="202.6" y="86.4">1</text>
<text x="218.7" y="86.4">2</text>
<text x="270.1" y="89.9">1</text>
<text x="270.1" y="86.4">2</text>
<text x="273.6" y="88.1">1</text>
<text x="273.6" y="84.6">2</text>
<text x="336.6" y="84.6">6</text>
<text x="341.1" y="86">STDBY#</text>
<text x="358.9" y="86">PROG</text>
<text x="370.4" y="84.6">2</text>
<text x="54.2" y="91.7">IO13/T4/A</text>
<text x="77.1" y="91.7">A/T1/IO15</text>
<text x="355.6" y="94.8" transform="rotate(-90 355.6 94.8)">GND</text>
<text x="202.6" y="98.7">1</text>
<text x="218.7" y="98.7">2</text>
<text x="354.2" y="99.3" transform="rotate(-90 354.2 99.3)">3</text>
<text x="211.4" y="171">8</text>
<text x="215.9" y="172.4">VDD</text>
<text x="235.4" y="172.4">GND</text>
<text x="245.2" y="171">1</text>
<text x="211.4" y="178.1">7</text>
<text x="215.9" y="179.5">GND</text>
<text x="236.2" y="179.5">CSB</text>
<text x="245.2" y="178.1">2</text>
<text x="211.4" y="185.1">6</text>
<text x="245.2" y="185.1">3</text>
<text x="215.9" y="186.5">VDDIO</text>
<text x="236.8" y="186.5">SDI</text>
<text x="80.8" y="195.9" transform="rotate(-90 80.8 195.9)">4</text>
<text x="84.3" y="195.9" transform="rotate(-90 84.3 195.9)">3</text>
<text x="87.8" y="195.9" transform="rotate(-90 87.8 195.9)">2</text>
<text x="91.4" y="195.9" transform="rotate(-90 91.4 195.9)">1</text>
<text x="211.4" y="192.2">5</text>
<text x="215.9" y="193.6">SDO</text>
<text x="236.1" y="193.6">SCK</text>
<text x="245.2" y="192.2">4</text>
<text x="82.5" y="199.4" transform="rotate(-90 82.5 199.4)">4</text>
<text x="86.1" y="199.4" transform="rotate(-90 86.1 199.4)">3</text>
<text x="89.6" y="199.4" transform="rotate(-90 89.6 199.4)">2</text>
<text x="93.1" y="199.4" transform="rotate(-90 93.1 199.4)">1</text>
<text x="326" y="259.6" transform="rotate(-90 326 259.6)">29</text>
<text x="329.5" y="259.6" transform="rotate(-90 329.5 259.6)">28</text>
<text x="333" y="259.6" transform="rotate(-90 333 259.6)">27</text>
<text x="336.5" y="259.6" transform="rotate(-90 336.5 259.6)">26</text>
<text x="340.1" y="259.6" transform="rotate(-90 340.1 259.6)">25</text>
<text x="343.6" y="259.6" transform="rotate(-90 343.6 259.6)">24</text>
<text x="347.1" y="259.6" transform="rotate(-90 347.1 259.6)">23</text>
<text x="350.7" y="259.6" transform="rotate(-90 350.7 259.6)">22</text>
<text x="82.5" y="268.4" transform="rotate(-90 82.5 268.4)">1</text>
<text x="327.4" y="266" transform="rotate(-90 327.4 266)">EP</text>
<text x="330.9" y="268.7" transform="rotate(-90 330.9 268.7)">DTR</text>
<text x="334.4" y="268.9" transform="rotate(-90 334.4 268.9)">DSR</text>
<text x="338" y="268.6" transform="rotate(-90 338 268.6)">TXD</text>
<text x="341.5" y="268.9" transform="rotate(-90 341.5 268.9)">RXD</text>
<text x="345" y="268.4" transform="rotate(-90 345 268.4)">RTS</text>
<text x="348.5" y="268.4" transform="rotate(-90 348.5 268.4)">CTS</text>
<text x="352.1" y="266.6" transform="rotate(-90 352.1 266.6)">NC</text>
<text x="66.2" y="275.1">A4</text>
<text x="95.4" y="275.1">B9</text>
<text x="312" y="275.1">1</text>
<text x="366.9" y="275.1">21</text>
<text x="66.2" y="278.6">A5</text>
<text x="71.9" y="276.9">VBUS</text>
<text x="71.9" y="280.4">CC1</text>
<text x="85.1" y="276.9">VBUS</text>
<text x="85.3" y="280.4">SBU2</text>
<text x="95.4" y="278.6">B8</text>
<text x="312" y="278.6">2</text>
<text x="316.4" y="276.5">DCD</text>
<text x="316.4" y="280">RI</text>
<text x="359.8" y="280">NC</text>
<text x="359.8" y="276.5">NC</text>
<text x="366.9" y="278.6">20</text>
<text x="66.2" y="282.2">A6</text>
<text x="66.2" y="285.7">A7</text>
<text x="71.9" y="283.9">DP1</text>
<text x="71.9" y="287.4">DN1</text>
<text x="87.1" y="283.9">DN2</text>
<text x="87.6" y="287.4">DP2</text>
<text x="95.4" y="285.7">B6</text>
<text x="95.4" y="282.2">B7</text>
<text x="312" y="282.2">3</text>
<text x="312" y="285.7">4</text>
<text x="316.4" y="283.6">GND</text>
<text x="316.4" y="287.1">D+</text>
<text x="359.8" y="287.1">NC</text>
<text x="359.8" y="283.6">NC</text>
<text x="366.9" y="285.7">18</text>
<text x="366.9" y="282.2">19</text>
<text x="66.2" y="289.2">A8</text>
<text x="66.2" y="292.7">A9</text>
<text x="71.9" y="291">SBU1</text>
<text x="87.5" y="291">CC2</text>
<text x="95.4" y="292.7">B4</text>
<text x="95.4" y="289.2">B5</text>
<text x="312" y="289.2">5</text>
<text x="312" y="292.7">6</text>
<text x="316.4" y="290.6">D-</text>
<text x="359.8" y="290.6">NC</text>
<text x="366.9" y="292.7">16</text>
<text x="366.9" y="289.2">17</text>
<text x="71.9" y="294.5">VBUS</text>
<text x="85.1" y="294.5">VBUS</text>
<text x="312" y="296.3">7</text>
<text x="316.4" y="294.1">VDD</text>
<text x="316.4" y="297.7">REGIN</text>
<text x="359.8" y="297.7">NC</text>
<text x="359.8" y="294.1">NC</text>
<text x="366.9" y="296.3">15</text>
<text x="330.9" y="310" transform="rotate(-90 330.9 310)">VBUS</text>
<text x="334.4" y="310" transform="rotate(-90 334.4 310)">RST#</text>
<text x="338" y="310" transform="rotate(-90 338 310)">NC</text>
<text x="341.5" y="310" transform="rotate(-90 341.5 310)">SUSPEND#</text>
<text x="345" y="310" transform="rotate(-90 345 310)">SUSPEND</text>
<text x="348.5" y="310" transform="rotate(-90 348.5 310)">NC</text>
<text x="352.1" y="310" transform="rotate(-90 352.1 310)">NC</text>
<text x="329.5" y="314.5" transform="rotate(-90 329.5 314.5)">8</text>
<text x="333" y="314.5" transform="rotate(-90 333 314.5)">9</text>
<text x="336.5" y="316.5" transform="rotate(-90 336.5 316.5)">10</text>
<text x="340.1" y="316.5" transform="rotate(-90 340.1 316.5)">11</text>
<text x="343.6" y="316.5" transform="rotate(-90 343.6 316.5)">12</text>
<text x="347.1" y="316.5" transform="rotate(-90 347.1 316.5)">13</text>
<text x="350.7" y="316.5" transform="rotate(-90 350.7 316.5)">14</text>
<text x="164.2" y="335.1">2</text>
<text x="133.6" y="338.6">3</text>
<text x="137.1" y="340.4">VIN</text>
<text x="144.6" y="336.8">VOUT(TAB)</text>
<text x="146.4" y="341.8">GND</text>
<text x="156.4" y="340.4">TAB</text>
<text x="164.2" y="338.6">4</text>
<text x="149.6" y="344.7" transform="rotate(-90 149.6 344.7)">1</text>
</g>
<g font-size="3.2">
<text x="66.2" y="271.6">A1</text>
<text x="71.9" y="273.3">GND</text>
<text x="86.7" y="273.3">GND</text>
<text x="95.4" y="271.6">B12</text>
<text x="64.2" y="296.3">A12</text>
<text x="71.9" y="298">GND</text>
<text x="86.7" y="298">GND</text>
<text x="95.4" y="296.3">B1</text>
</g>
</svg>
